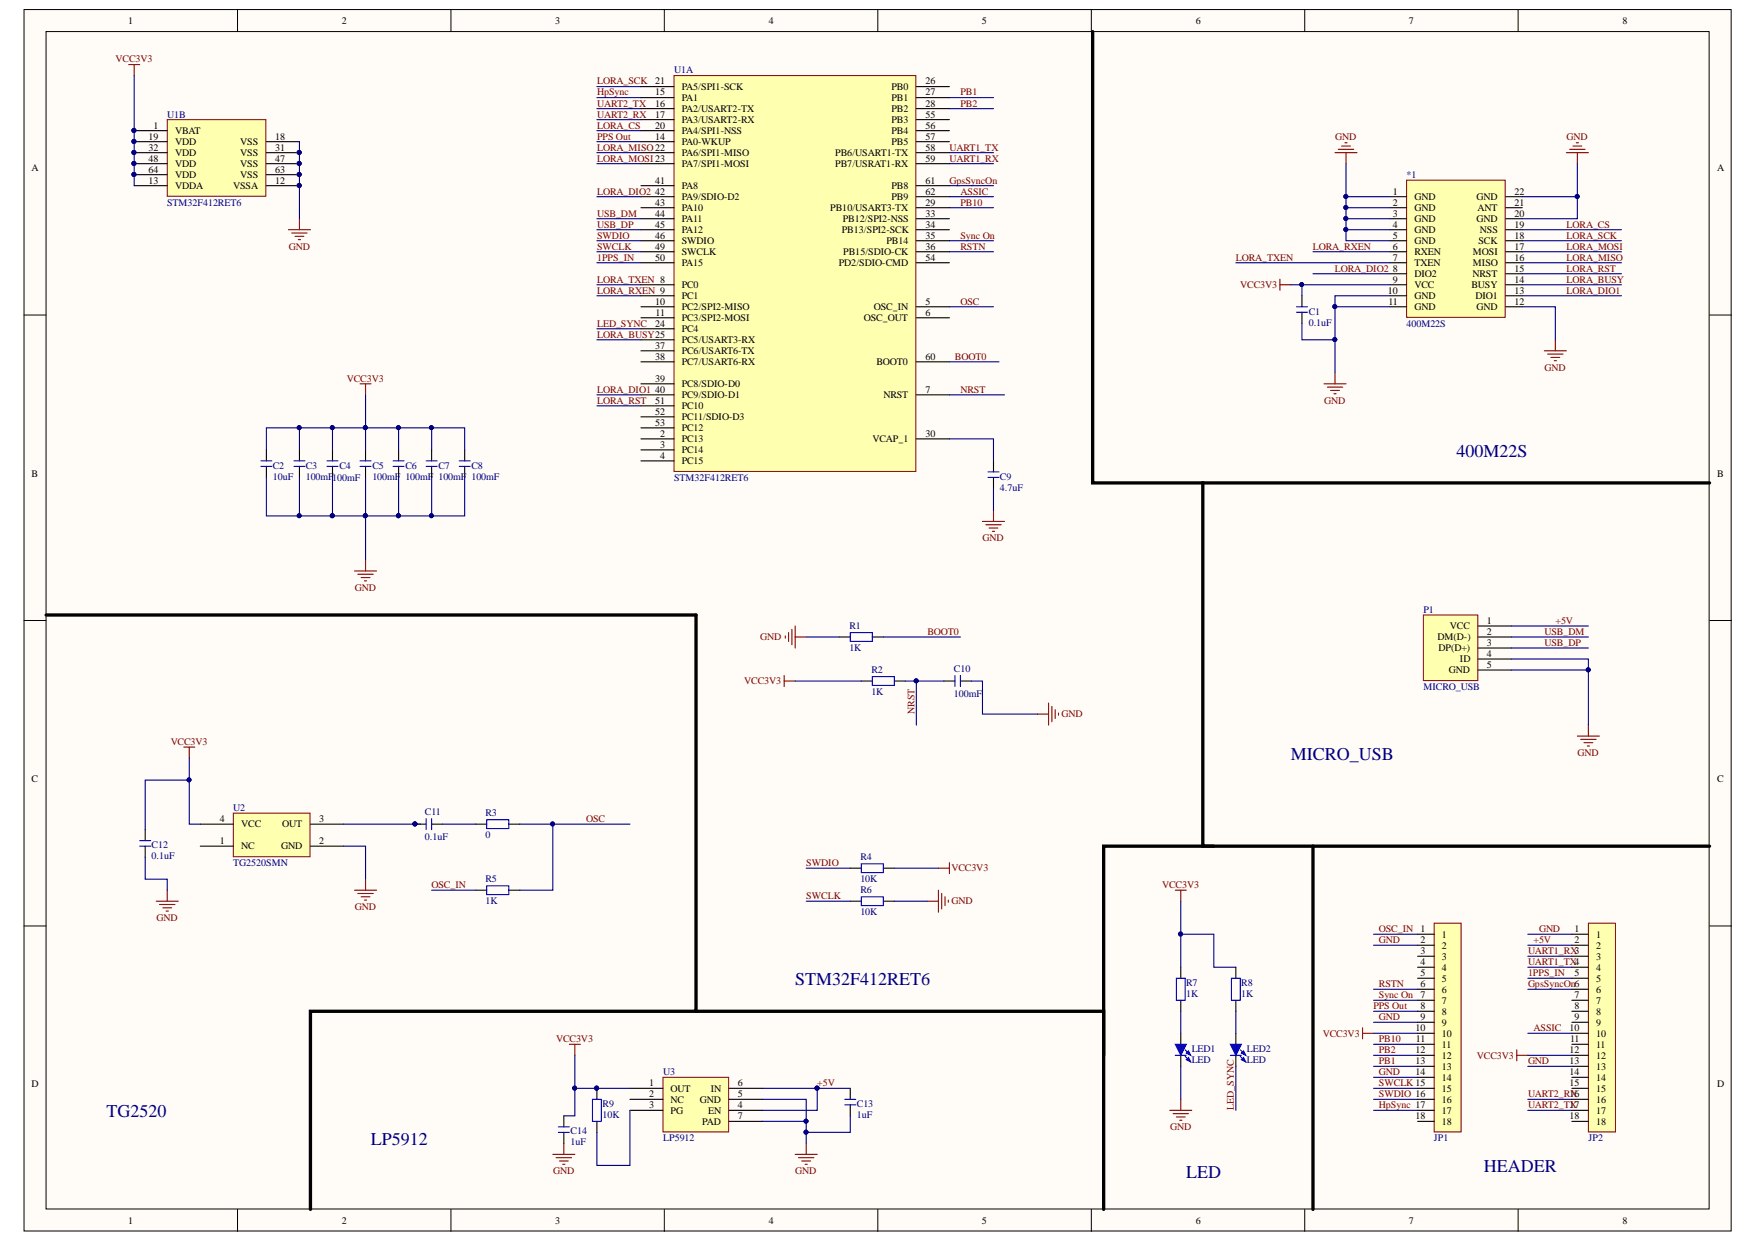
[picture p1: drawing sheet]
<svg xmlns="http://www.w3.org/2000/svg" width="297mm" height="210mm" viewBox="0 0 297 210" stroke-linecap="round" stroke-linejoin="round" font-family="sans-serif">
<g fill="#fffcf8" stroke="#000" stroke-width=".17">
<path d="M4.1 1.6h288.6v206.4h-288.6z"/>
<path d="M7.8 5.3h281.1v199h-281.1z"/>
</g>
<g fill="none" stroke="#000" stroke-width=".17">
<path d="M40.2 1.6v3.7M76.2 1.6v3.7M112.3 1.6v3.7M148.4 1.6v3.7M184.5 1.6v3.7M220.6 1.6v3.7M256.7 1.6v3.7M4.1 53.2h3.7M289 53.2h3.7M4.1 104.9h3.7M289 104.9h3.7M4.1 156.5h3.7"/>
<path d="M289 156.5h3.7M40.2 204.4v3.7M76.2 204.4v3.7M112.3 204.4v3.7M148.4 204.4v3.7M184.5 204.4v3.7M220.6 204.4v3.7M256.7 204.4v3.7"/>
</g>
<path d="M113.9 12.8h40.9v66.9h-40.9z" fill="#ffffb0" stroke="#800000" stroke-width=".17"/>
<g fill="none" stroke="#000" stroke-width=".19">
<path d="M108.4 14.6h5.5M108.4 16.5h5.5M108.4 18.4h5.5M154.9 14.6h5.6M154.9 16.5h5.6M154.9 18.4h5.6M108.4 20.2h5.5M108.4 22.1h5.5M108.4 23.9h5.5M108.4 25.8h5.5M108.4 27.7h5.5M108.4 31.4h5.5"/>
<path d="M108.4 33.2h5.5M108.4 35.1h5.5M108.4 37h5.5M108.4 38.8h5.5M154.9 20.2h5.6M154.9 22.1h5.6M154.9 23.9h5.6M154.9 25.8h5.6M154.9 27.7h5.6M154.9 31.4h5.6M154.9 33.2h5.6M154.9 35.1h5.6"/>
<path d="M154.9 37h5.6M154.9 38.8h5.6M108.4 40.7h5.5M108.4 42.5h5.5M108.4 44.4h5.5M108.4 48.1h5.5M108.4 50h5.5M108.4 51.8h5.5M108.4 53.7h5.5M108.4 55.6h5.5M108.4 57.4h5.5M108.4 59.3h5.5"/>
<path d="M154.9 40.7h5.6M154.9 42.5h5.6M154.9 44.4h5.6M154.9 51.8h5.6M154.9 53.7h5.6M45 76v1.9M45 78.8v1.9M50.6 76v1.9M50.6 78.8v1.9M56.2 76v1.9M56.2 78.8v1.9M61.8 76v1.9"/>
<path d="M61.8 78.8v1.9M67.4 76v1.9M67.4 78.8v1.9M73 76v1.9M73 78.8v1.9M78.6 76v1.9M78.6 78.8v1.9M108.4 61.1h5.5M108.4 64.9h5.5M108.4 66.7h5.5M108.4 68.6h5.5M108.4 70.4h5.5"/>
<path d="M108.4 72.3h5.5M108.4 74.2h5.5M108.4 76h5.5M108.4 77.9h5.5M154.9 61.1h5.6M154.9 66.7h5.6M154.9 74.2h5.6"/>
</g>
<g fill="none" stroke="#00f" stroke-width=".19">
<path d="M44.1 78.8h1.9M44.1 77.9h1.9M49.7 78.8h1.9M49.7 77.9h1.9M55.3 78.8h1.8M55.3 77.9h1.8M60.9 78.8h1.8M60.9 77.9h1.8M66.5 78.8h1.8M66.5 77.9h1.8M72 78.8h1.9M72 77.9h1.9"/>
<path d="M77.6 78.8h1.9M77.6 77.9h1.9"/>
</g>
<path d="M60.9 64.9h1.8M61.8 64.9v1.8M59.9 96.5h3.8M60.5 97.1h2.6M61.1 97.6h1.4M61.6 98.2h.4M61.8 94.6v1.9" fill="none" stroke="#800000" stroke-width=".19"/>
<path d="M39.4 137.4h13v7.4h-13z" fill="#ffffb0" stroke="#800000" stroke-width=".17"/>
<g fill="none" stroke="#000" stroke-width=".19">
<path d="M141.9 107.7h1.8M145.6 115.1h1.9M147.5 107.7h1.8M151.2 115.1h1.9M159.6 115.1h1.8M162.4 115.1h1.8M33.9 139.3h5.5M52.5 139.3h5.6M70.2 139.3h1.8M73 139.3h1.8M80.4 139.3h1.9M86 139.3h1.9"/>
<path d="M24.5 140.2v1.9M24.5 143v1.9M33.9 143h5.5M52.5 143h5.6M80.4 150.4h1.9M86 150.4h1.9M143.7 146.7h1.9M143.7 152.3h1.9M149.3 146.7h1.9M149.3 152.3h1.9"/>
</g>
<g fill="none" stroke="#800000" stroke-width=".19">
<path d="M132.6 114.2v1.8M132.6 115.1h1.8M132.8 107.5v.3M133.3 106.9v1.5M133.9 106.4v2.6M134.4 105.8v3.7M134.4 107.7h1.9M177.3 118.8v3.7M177.8 119.4v2.6M178.4 119.9v1.5M31.1 126.3h1.8M32 126.3v1.8"/>
<path d="M175.4 120.7h1.9M178.9 120.5v.4M26.4 152.3h3.7M27 152.9h2.6M27.5 153.4h1.5M28.1 154h.4M28.3 150.4v1.9M59.9 150.4h3.8M60.5 151h2.6M61.1 151.6h1.4M61.6 152.1h.4M61.8 148.6v1.8"/>
<path d="M156.8 152.3h1.8M158.6 150.4v3.8M158.6 146.7h1.9M159.2 151v2.6M159.8 151.6v1.5M160.3 152.1v.4M160.5 145.8v1.9"/>
</g>
<path d="M143.7 106.9h3.8v1.5h-3.8zM147.5 114.4h3.7v1.4h-3.7zM161.4 114.2v1.8M162.4 114.2v1.8M72 138.4v1.8M73 138.4v1.8M82.3 138.5h3.7v1.5h-3.7zM23.6 143h1.9M23.6 142.1h1.9M82.3 149.7h3.7v1.5h-3.7zM145.6 146h3.7v1.5h-3.7zM145.6 151.6h3.7v1.5h-3.7z" fill="none" stroke="#00f" stroke-width=".19"/>
<circle cx="70.1" cy="139.2" r=".34" fill="#000080" stroke="#000080" stroke-width=".17"/>
<path d="M237.8 30.5h16.7v23.1h-16.7z" fill="#ffffb0" stroke="#800000" stroke-width=".17"/>
<g fill="none" stroke="#000" stroke-width=".19">
<path d="M235 33.2h2.8M235 35.1h2.8M235 37h2.8M235 38.8h2.8M254.6 33.2h2.8M254.6 35.1h2.8M254.6 37h2.8M254.6 38.8h2.8M235 40.7h2.8M235 42.5h2.8M235 44.4h2.8M235 46.3h2.8"/>
<path d="M235 48.1h2.8M235 50h2.8M235 51.8h2.8M254.6 40.7h2.8M254.6 42.5h2.8M254.6 44.4h2.8M254.6 46.3h2.8M254.6 48.1h2.8M254.6 50h2.8M254.6 51.8h2.8M199.6 163.5v1.8M199.6 169.1v1.8"/>
<path d="M199.6 174.6v1.9M199.6 178.4v1.8M208.9 163.5v1.8M208.9 169.1v1.8"/>
</g>
<path d="M198.7 150.4h1.9M199.6 150.4v1.9" fill="none" stroke="#800000" stroke-width=".19"/>
<path d="M198.9 165.3h1.5v3.8h-1.5zM208.2 165.3h1.5v3.8h-1.5z" fill="none" stroke="#00f" stroke-width=".19"/>
<path d="M198.7 176.5h1.9l-1 1.9z" fill="#00f"/>
<path d="M198.7 176.5h1.9l-1 1.9zM200.4 177.4l.9 1M200.4 178.5l.9 1" fill="none" stroke="#00f" stroke-width=".19"/>
<path d="M200.6 178l.3-.4 .4 .8z" fill="#00f"/>
<path d="M200.6 178l.3-.4 .4 .8z" fill="none" stroke="#00f" stroke-width=".19"/>
<path d="M200.6 179.1l.3-.4 .4 .8z" fill="#00f"/>
<path d="M198.7 178.4h1.9M200.6 179.1l.3-.4 .4 .8z" fill="none" stroke="#00f" stroke-width=".19"/>
<path d="M208.9 174.6v1.9M208.9 178.4v1.8" fill="none" stroke="#000" stroke-width=".19"/>
<path d="M208 176.5h1.9l-1 1.9z" fill="#00f"/>
<path d="M208 176.5h1.9l-1 1.9zM209.7 177.4l.9 1M209.7 178.5l.9 1" fill="none" stroke="#00f" stroke-width=".19"/>
<path d="M209.9 178l.3-.4 .4 .8z" fill="#00f"/>
<path d="M209.9 178l.3-.4 .4 .8z" fill="none" stroke="#00f" stroke-width=".19"/>
<path d="M209.9 179.1l.3-.4 .4 .8z" fill="#00f"/>
<path d="M208 178.4h1.9M209.9 179.1l.3-.4 .4 .8z" fill="none" stroke="#00f" stroke-width=".19"/>
<path d="M197.8 187.7h3.7M198.3 188.2h2.6M198.9 188.8h1.5M199.4 189.3h.4M199.6 185.8v1.9" fill="none" stroke="#800000" stroke-width=".19"/>
<path d="M240.6 103.9h9.2v11.1h-9.2z" fill="#ffffb0" stroke="#800000" stroke-width=".17"/>
<path d="M249.9 105.8h5.6M249.9 107.7h5.6M249.9 109.5h5.6M249.9 111.4h5.6M249.9 113.2h5.6" fill="none" stroke="#000" stroke-width=".19"/>
<path d="M266.7 124.4h3.7M267.2 125h2.6M267.8 125.5h1.5M268.3 126.1h.4M268.5 122.5v1.9" fill="none" stroke="#800000" stroke-width=".19"/>
<path d="M112.1 182.1h11.1v9.2h-11.1z" fill="#ffffb0" stroke="#800000" stroke-width=".17"/>
<g fill="none" stroke="#000" stroke-width=".19">
<path d="M95.3 188.6v1.8M95.3 191.4v1.8M100.9 183.9v1.9M100.9 189.5v1.9M106.5 183.9h5.6M106.5 185.8h5.6M106.5 187.7h5.6M123.3 183.9h5.5M123.3 185.8h5.5M123.3 187.7h5.5M123.3 189.5h5.5M143.7 183.9v1.9"/>
<path d="M143.7 186.7v1.9"/>
</g>
<g fill="none" stroke="#800000" stroke-width=".19">
<path d="M21.8 10.9h1.8M22.7 10.9v1.9M48.8 38.8h3.7M49.3 39.4h2.6M49.9 39.9h1.5M50.6 37v1.8M50.4 40.5h.4M96.3 176.5h1.8M97.2 176.5v1.9M93.5 195.1h3.7M94 195.7h2.6M94.6 196.2h1.5"/>
<path d="M95.1 196.8h.4M95.3 193.2v1.9M134.4 195.1h3.8M135 195.7h2.6M135.6 196.2h1.4M136.1 196.8h.4M136.3 193.2v1.9"/>
</g>
<path d="M94.4 191.4h1.9M94.4 190.4h1.9M100.2 185.8h1.5v3.7h-1.5zM142.8 186.7h1.9M142.8 185.8h1.9" fill="none" stroke="#00f" stroke-width=".19"/>
<g fill="#000080" stroke="#000080" stroke-width=".17">
<circle cx="100.9" cy="183.9" r=".33"/>
<circle cx="138.1" cy="183.9" r=".34"/>
</g>
<path d="M203.3 81.6h85.7M7.8 103.9h109.9v67h-65.2v33.5M205.2 143h-18.6v35.4M289 143h-67v61.4M117.7 170.9h68.9v33.5" fill="none" stroke="#000" stroke-width=".56"/>
<path d="M28.3 20.2h16.6v13h-16.6z" fill="#ffffb0" stroke="#800000" stroke-width=".17"/>
<g fill="none" stroke="#000" stroke-width=".19">
<path d="M22.7 22.1h5.6M22.7 23.9h5.6M22.7 25.8h5.6M22.7 27.7h5.6M22.7 29.5h5.6M22.7 31.4h5.6M45 23.9h5.6M45 25.8h5.6M45 27.7h5.6M45 29.5h5.6M45 31.4h5.6M220.1 50v1.8"/>
<path d="M220.1 52.8v1.8M168 77.9v1.9M168 80.7v1.8"/>
</g>
<g fill="#000080" stroke="#000080" stroke-width=".17">
<circle cx="22.6" cy="22" r=".33"/>
<circle cx="22.6" cy="23.9" r=".33"/>
<circle cx="22.6" cy="25.8" r=".33"/>
<circle cx="22.6" cy="27.6" r=".33"/>
<circle cx="22.6" cy="29.5" r=".33"/>
<circle cx="50.6" cy="31.3" r=".33"/>
<circle cx="50.6" cy="29.5" r=".33"/>
<circle cx="50.6" cy="27.6" r=".33"/>
<circle cx="50.6" cy="25.8" r=".33"/>
</g>
<path d="M184.7 5.3v76.3h18.6v61.4h18.7" fill="none" stroke="#000" stroke-width=".56"/>
<g fill="none" stroke="#800000" stroke-width=".19">
<path d="M225.7 25.8h3.7M226.3 25.2h2.6M226.8 24.7h1.5M227.4 24.1h.3M227.6 25.8v1.9M264.8 25.8h3.7M265.4 25.2h2.6M265.9 24.7h1.5M266.5 24.1h.4M266.7 25.8v1.9M216.4 47.2v1.9M216.4 48.1h1.8"/>
<path d="M261.1 59.3h3.7M261.6 59.8h2.6M262.9 57.4v1.9M223.8 64.9h3.8M224.4 65.4h2.6M225 66h1.4M225.5 66.5h.4M225.7 63v1.9M262.2 60.4h1.5M262.8 61h.3M166.1 88.1h3.7M166.7 88.7h2.6"/>
<path d="M167.2 89.2h1.5M167.8 89.8h.3M168 86.3v1.8"/>
</g>
<path d="M219.2 52.8h1.8M219.2 51.8h1.8M167 79.8h1.9M167 80.7h1.9" fill="none" stroke="#00f" stroke-width=".19"/>
<path d="M242.5 156h4.5v35.3h-4.5z" fill="#ffffb0" stroke="#800000" stroke-width=".17"/>
<g fill="none" stroke="#000" stroke-width=".19">
<path d="M239.7 157.9h2.8M239.7 159.7h2.8M239.7 161.6h2.8M239.7 163.5h2.8M239.7 165.3h2.8M239.7 167.2h2.8M239.7 169.1h2.8M239.7 170.9h2.8M239.7 172.8h2.8M239.7 174.6h2.8M239.7 176.5h2.8M239.7 178.4h2.8"/>
<path d="M239.7 180.2h2.8M239.7 182.1h2.8M239.7 183.9h2.8M239.7 185.8h2.8M239.7 187.7h2.8M239.7 189.5h2.8"/>
</g>
<path d="M268.5 156h4.6v35.3h-4.6z" fill="#ffffb0" stroke="#800000" stroke-width=".17"/>
<g fill="none" stroke="#000" stroke-width=".19">
<path d="M265.7 157.9h2.8M265.7 159.7h2.8M265.7 161.6h2.8M265.7 163.5h2.8M265.7 165.3h2.8M265.7 167.2h2.8M265.7 169.1h2.8M265.7 170.9h2.8M265.7 172.8h2.8M265.7 174.6h2.8M265.7 176.5h2.8M265.7 178.4h2.8"/>
<path d="M265.7 180.2h2.8M265.7 182.1h2.8M265.7 183.9h2.8M265.7 185.8h2.8M265.7 187.7h2.8M265.7 189.5h2.8"/>
</g>
<path d="M230.4 173.7v1.9M230.4 174.6h1.8M256.4 177.4v1.9M256.4 178.4h1.9" fill="none" stroke="#800000" stroke-width=".19"/>
<g fill="none" stroke="#000080" stroke-width=".19">
<path d="M22.7 12.8v18.6M100.9 16.5h7.5M100.9 18.4h7.5M100.9 14.6h7.5M160.5 16.5h7.5M160.5 18.4h7.5M50.6 23.9v13.1M100.9 33.2h7.5M100.9 38.8h7.5M100.9 27.7h7.5M100.9 25.8h7.5M100.9 20.2h7.5"/>
<path d="M100.9 37h7.5M100.9 22.1h7.5M100.9 23.9h7.5M160.5 35.1h7.5M160.5 33.2h7.5M160.5 27.7h7.5M160.5 25.8h7.5M160.5 31.4h7.5M227.6 35.1h7.4M227.6 27.7v5.5M227.6 37v1.8M235 33.2h-7.4v3.8h7.4"/>
<path d="M235 38.8h-7.4v1.9h7.4M257.4 33.2h9.3M257.4 38.8h16.7M266.7 27.7v9.3h-9.3M100.9 42.5h7.5M100.9 44.4h7.5M100.9 40.7h7.5M100.9 48.1h7.5M100.9 50h7.5M100.9 55.6h7.5M100.9 57.4h7.5M160.5 42.5h7.5"/>
<path d="M160.5 51.8h7.5M160.5 40.7h7.5M208.9 44.4h26.1M218.2 48.1h1.9v1.9M220.1 54.6v2.8h5.6M220.1 48.1h14.9M222 42.5h13M222 46.3h13M225.7 51.8h9.3M235 50h-9.3v13M257.4 51.8h5.5v5.6M257.4 42.5h16.7"/>
<path d="M257.4 44.4h16.7M257.4 46.3h16.7M257.4 40.7h16.7M257.4 48.1h16.7M257.4 50h16.7M45 76v-3.7h11.2v3.7M50.6 72.3v3.7M56.2 72.3h5.6v3.7M61.8 66.7v5.6h16.8v3.7M67.4 72.3v3.7M73 72.3v3.7M100.9 66.7h7.5"/>
<path d="M100.9 68.6h7.5M160.5 74.2h7.5v3.7M160.5 66.7h9.3M160.5 61.1h8.4M45 80.7v6.5h5.6v-6.5M50.6 87.2h16.8M56.2 80.7v6.5M61.8 80.7v13.9M67.4 80.7v6.5M73 80.7v6.5M78.6 80.7v6.5h-11.2M168 82.5v3.8"/>
<path d="M134.4 115.1h11.2M136.3 107.7h5.6M149.3 107.7h13.1M153.1 115.1h6.5M154.9 115.1v7.4M164.2 115.1h1.9v5.6h9.3M255.5 111.4h13v1.8h-13M255.5 107.7h13M255.5 105.8h13M255.5 109.5h13M268.5 113.2v9.3M32 131.8h-7.5v8.4"/>
<path d="M32 128.1v11.2h1.9M58.1 139.3h13M74.8 139.3h5.6M87.9 139.3h18.6M93.5 139.3v11.1h-5.6M24.5 144.9v3.7h3.8v1.8M58.1 143h3.7v5.6M73 150.4h7.4M136.3 152.3h7.4M136.3 146.7h7.4M151.2 152.3h5.6M151.2 146.7h7.4"/>
<path d="M199.6 157.9h5.6v5.6h3.7M199.6 152.3v11.2M232.2 157.9h7.5M232.2 159.7h7.5M258.3 157.9h7.4M258.3 159.7h7.4M97.2 178.4v10.2h-1.9M199.6 170.9v3.7M208.9 170.9v3.7M232.2 167.2h7.5M232.2 169.1h7.5M232.2 170.9h7.5"/>
<path d="M232.2 172.8h7.5M232.2 174.6h7.5M232.2 176.5h7.5M232.2 178.4h7.5M258.3 167.2h7.4M258.3 174.6h7.4M258.3 178.4h7.4M258.3 161.6h7.4M258.3 163.5h7.4M258.3 165.3h7.4M97.2 183.9h9.3M106.5 187.7v9.3h-5.6v-5.6"/>
<path d="M128.8 183.9h14.9M128.8 185.8h7.5v5.6M128.8 189.5h7.5M138.2 183.9v3.8h-9.4M143.7 188.6v2.8h-7.4v1.8M199.6 180.2v5.6M208.9 180.2v7.5M232.2 180.2h7.5M232.2 182.1h7.5M232.2 183.9h7.5M232.2 185.8h7.5M232.2 187.7h7.5"/>
<path d="M258.3 180.2h7.4M258.3 185.8h7.4M258.3 187.7h7.4"/>
</g>
<g fill="#000080" stroke="#000080" stroke-width=".17">
<circle cx="50.6" cy="87.2" r=".33"/>
<circle cx="72.9" cy="87.2" r=".33"/>
<circle cx="67.3" cy="87.2" r=".34"/>
<circle cx="56.2" cy="87.2" r=".34"/>
<circle cx="67.3" cy="72.3" r=".34"/>
<circle cx="72.9" cy="72.3" r=".33"/>
<circle cx="61.7" cy="72.3" r=".33"/>
<circle cx="50.6" cy="72.3" r=".33"/>
<circle cx="56.2" cy="72.3" r=".34"/>
<circle cx="61.7" cy="87.2" r=".33"/>
<circle cx="31.9" cy="131.8" r=".33"/>
<circle cx="70.1" cy="139.2" r=".34"/>
<circle cx="93.4" cy="139.2" r=".33"/>
<circle cx="154.9" cy="115.1" r=".34"/>
<circle cx="199.6" cy="157.9" r=".34"/>
<circle cx="268.5" cy="113.2" r=".34"/>
<circle cx="97.1" cy="183.9" r=".34"/>
<circle cx="100.9" cy="183.9" r=".33"/>
<circle cx="138.1" cy="183.9" r=".34"/>
<circle cx="136.3" cy="191.3" r=".34"/>
<circle cx="136.3" cy="189.5" r=".34"/>
<circle cx="22.6" cy="22" r=".33"/>
<circle cx="22.6" cy="23.9" r=".33"/>
<circle cx="22.6" cy="25.8" r=".33"/>
<circle cx="22.6" cy="27.6" r=".33"/>
<circle cx="22.6" cy="29.5" r=".33"/>
<circle cx="50.6" cy="25.8" r=".33"/>
<circle cx="50.6" cy="27.6" r=".33"/>
<circle cx="50.6" cy="29.5" r=".33"/>
<circle cx="50.6" cy="31.3" r=".33"/>
<circle cx="227.5" cy="35.1" r=".34"/>
<circle cx="227.5" cy="33.2" r=".34"/>
<circle cx="227.5" cy="36.9" r=".34"/>
<circle cx="227.5" cy="38.8" r=".34"/>
<circle cx="225.7" cy="51.8" r=".34"/>
<circle cx="266.6" cy="33.2" r=".34"/>
<circle cx="225.7" cy="57.4" r=".34"/>
<circle cx="220.1" cy="48.1" r=".33"/>
</g>
<g font-size="3" fill="#000080">
<text x="246.2" y="77.3">400M22S</text>
<text x="218.2" y="128.4">MICRO_USB</text>
<text x="134.5" y="166.5">STM32F412RET6</text>
<text x="18" y="188.8">TG2520</text>
<text x="62.7" y="193.5">LP5912</text>
<text x="200.5" y="199.1">LED</text>
<text x="250.9" y="198.1">HEADER</text>
</g>
<g font-size="1.7">
<text x="21.7" y="4.1">1</text>
<text x="57.8" y="4.1">2</text>
<text x="93.8" y="4.1">3</text>
<text x="130" y="4.1">4</text>
<text x="166" y="4.1">5</text>
<text x="202.1" y="4.1">6</text>
<text x="238.2" y="4.1">7</text>
<text x="274.3" y="4.1">8</text>
<text x="110.8" y="14.3">21</text>
<text x="110.8" y="16.1">15</text>
<text x="110.8" y="18">16</text>
<text x="115.2" y="15.2">PA5/SPI1-SCK</text>
<text x="115.2" y="17.1">PA1</text>
<text x="150.7" y="17.1">PB1</text>
<text x="150.7" y="15.2">PB0</text>
<text x="156.5" y="18">28</text>
<text x="156.5" y="16.1">27</text>
<text x="156.5" y="14.3">26</text>
<text x="25.1" y="23.6">19</text>
<text x="26" y="21.7">1</text>
<text x="29.6" y="22.6">VBAT</text>
<text x="46.5" y="23.6">18</text>
<text x="110.8" y="19.9">17</text>
<text x="110.8" y="21.7">20</text>
<text x="110.8" y="23.6">14</text>
<text x="115.2" y="18.9">PA2/USART2-TX</text>
<text x="115.2" y="20.8">PA3/USART2-RX</text>
<text x="115.2" y="22.6">PA4/SPI1-NSS</text>
<text x="150.7" y="22.6">PB4</text>
<text x="150.7" y="20.8">PB3</text>
<text x="150.7" y="18.9">PB2</text>
<text x="156.5" y="23.6">57</text>
<text x="156.5" y="21.7">56</text>
<text x="156.5" y="19.9">55</text>
<text x="5.3" y="28.9">A</text>
<text x="25.1" y="25.4">32</text>
<text x="25.1" y="27.3">48</text>
<text x="25.1" y="29.2">64</text>
<text x="29.6" y="24.5">VDD</text>
<text x="29.6" y="26.4">VDD</text>
<text x="29.6" y="28.2">VDD</text>
<text x="40.6" y="28.2">VSS</text>
<text x="40.6" y="26.4">VSS</text>
<text x="40.6" y="24.5">VSS</text>
<text x="46.5" y="29.2">63</text>
<text x="46.5" y="27.3">47</text>
<text x="46.5" y="25.4">31</text>
<text x="115.2" y="24.5">PA0-WKUP</text>
<text x="115.2" y="26.4">PA6/SPI1-MISO</text>
<text x="115.2" y="28.2">PA7/SPI1-MOSI</text>
<text x="141.2" y="28.2">PB7/USRAT1-RX</text>
<text x="141.2" y="26.4">PB6/USART1-TX</text>
<text x="150.7" y="24.5">PB5</text>
<text x="156.5" y="27.3">59</text>
<text x="156.5" y="25.4">58</text>
<text x="290.3" y="28.9">A</text>
<text x="25.1" y="31">13</text>
<text x="29.6" y="30.1">VDD</text>
<text x="29.6" y="31.9">VDDA</text>
<text x="39.4" y="31.9">VSSA</text>
<text x="40.6" y="30.1">VSS</text>
<text x="46.5" y="31">12</text>
<text x="110.8" y="31">41</text>
<text x="110.8" y="32.9">42</text>
<text x="110.8" y="34.7">43</text>
<text x="115.2" y="31.9">PA8</text>
<text x="115.2" y="33.8">PA9/SDIO-D2</text>
<text x="115.2" y="35.7">PA10</text>
<text x="140.4" y="35.7">PB10/USART3-TX</text>
<text x="150.7" y="33.8">PB9</text>
<text x="150.7" y="31.9">PB8</text>
<text x="156.5" y="34.7">29</text>
<text x="156.5" y="32.9">62</text>
<text x="156.5" y="31">61</text>
<text x="235.5" y="32.9">1</text>
<text x="235.5" y="34.7">2</text>
<text x="239.1" y="33.8">GND</text>
<text x="239.1" y="35.7">GND</text>
<text x="249.6" y="33.8">GND</text>
<text x="249.8" y="35.7">ANT</text>
<text x="256" y="34.7">21</text>
<text x="256" y="32.9">22</text>
<text x="110.8" y="36.6">44</text>
<text x="110.8" y="38.5">45</text>
<text x="110.8" y="40.3">46</text>
<text x="115.2" y="37.5">PA11</text>
<text x="115.2" y="39.4">PA12</text>
<text x="115.2" y="41.2">SWDIO</text>
<text x="142.3" y="39.4">PB13/SPI2-SCK</text>
<text x="142.5" y="37.5">PB12/SPI2-NSS</text>
<text x="149.9" y="41.2">PB14</text>
<text x="156.5" y="40.3">35</text>
<text x="156.5" y="38.5">34</text>
<text x="156.5" y="36.6">33</text>
<text x="235.5" y="36.6">3</text>
<text x="235.5" y="38.5">4</text>
<text x="235.5" y="40.3">5</text>
<text x="239.1" y="37.5">GND</text>
<text x="239.1" y="39.4">GND</text>
<text x="239.1" y="41.2">GND</text>
<text x="249.6" y="37.5">GND</text>
<text x="249.9" y="41.2">SCK</text>
<text x="250.2" y="39.4">NSS</text>
<text x="256" y="40.3">18</text>
<text x="256" y="38.5">19</text>
<text x="256" y="36.6">20</text>
<text x="110.8" y="42.2">49</text>
<text x="110.8" y="44">50</text>
<text x="115.2" y="43.1">SWCLK</text>
<text x="115.2" y="45">PA15</text>
<text x="141.8" y="45">PD2/SDIO-CMD</text>
<text x="142.6" y="43.1">PB15/SDIO-CK</text>
<text x="156.5" y="44">54</text>
<text x="156.5" y="42.2">36</text>
<text x="235.5" y="42.2">6</text>
<text x="235.5" y="44">7</text>
<text x="235.5" y="45.9">8</text>
<text x="235.5" y="47.8">9</text>
<text x="239.1" y="43.1">RXEN</text>
<text x="239.1" y="45">TXEN</text>
<text x="239.1" y="46.8">DIO2</text>
<text x="248.9" y="46.8">NRST</text>
<text x="249" y="45">MISO</text>
<text x="249" y="43.1">MOSI</text>
<text x="256" y="47.8">14</text>
<text x="256" y="45.9">15</text>
<text x="256" y="44">16</text>
<text x="256" y="42.2">17</text>
<text x="110.8" y="51.5">10</text>
<text x="110.8" y="53.3">11</text>
<text x="115.2" y="48.7">PC0</text>
<text x="115.2" y="50.5">PC1</text>
<text x="115.2" y="52.4">PC2/SPI2-MISO</text>
<text x="147.7" y="52.4">OSC_IN</text>
<text x="156.5" y="53.3">6</text>
<text x="156.5" y="51.5">5</text>
<text x="234.6" y="49.6">10</text>
<text x="234.7" y="51.5">11</text>
<text x="239.1" y="48.7">VCC</text>
<text x="239.1" y="50.5">GND</text>
<text x="239.1" y="52.4">GND</text>
<text x="248.8" y="48.7">BUSY</text>
<text x="249.4" y="50.5">DIO1</text>
<text x="249.6" y="52.4">GND</text>
<text x="256" y="51.5">12</text>
<text x="256" y="49.6">13</text>
<text x="110.8" y="55.2">24</text>
<text x="110.8" y="58.9">37</text>
<text x="115.2" y="54.3">PC3/SPI2-MOSI</text>
<text x="115.2" y="56.1">PC4</text>
<text x="115.2" y="58">PC5/USART3-RX</text>
<text x="115.2" y="59.8">PC6/USART6-TX</text>
<text x="146" y="54.3">OSC_OUT</text>
<text x="110.8" y="60.8">38</text>
<text x="110.8" y="64.5">39</text>
<text x="115.2" y="61.7">PC7/USART6-RX</text>
<text x="115.2" y="65.4">PC8/SDIO-D0</text>
<text x="148.2" y="61.7">BOOT0</text>
<text x="156.5" y="60.8">60</text>
<text x="110.8" y="66.4">40</text>
<text x="110.8" y="68.2">51</text>
<text x="110.8" y="70.1">52</text>
<text x="110.8" y="71.9">53</text>
<text x="115.2" y="67.3">PC9/SDIO-D1</text>
<text x="115.2" y="69.1">PC10</text>
<text x="115.2" y="71">PC11/SDIO-D3</text>
<text x="149.3" y="67.3">NRST</text>
<text x="156.5" y="66.4">7</text>
<text x="111.6" y="73.8">2</text>
<text x="111.6" y="75.7">3</text>
<text x="111.6" y="77.5">4</text>
<text x="115.2" y="72.9">PC12</text>
<text x="115.2" y="74.7">PC13</text>
<text x="115.2" y="76.6">PC14</text>
<text x="147.5" y="74.7">VCAP_1</text>
<text x="156.5" y="73.8">30</text>
<text x="5.3" y="80.6">B</text>
<text x="115.2" y="78.4">PC15</text>
<text x="290.3" y="80.6">B</text>
<text x="245.1" y="106.3">VCC</text>
<text x="251.4" y="105.4">1</text>
<text x="251.4" y="107.3">2</text>
<text x="243" y="108.2">DM(D-)</text>
<text x="243.2" y="110.1">DP(D+)</text>
<text x="245" y="113.8">GND</text>
<text x="246.8" y="111.9">ID</text>
<text x="251.4" y="109.1">3</text>
<text x="251.4" y="111">4</text>
<text x="251.4" y="112.8">5</text>
<text x="5.3" y="132.2">C</text>
<text x="290.3" y="132.2">C</text>
<text x="37.1" y="138.9">4</text>
<text x="37.1" y="142.6">1</text>
<text x="40.8" y="139.8">VCC</text>
<text x="40.8" y="143.5">NC</text>
<text x="47.6" y="143.5">GND</text>
<text x="47.7" y="139.8">OUT</text>
<text x="54" y="142.6">2</text>
<text x="54" y="138.9">3</text>
<text x="240.1" y="159.4">2</text>
<text x="240.1" y="161.3">3</text>
<text x="243.8" y="158.5">1</text>
<text x="243.8" y="160.4">2</text>
<text x="266.2" y="157.6">1</text>
<text x="266.2" y="159.4">2</text>
<text x="269.8" y="158.5">1</text>
<text x="269.8" y="160.4">2</text>
<text x="240.1" y="163.1">4</text>
<text x="240.1" y="165">5</text>
<text x="240.1" y="166.9">6</text>
<text x="243.8" y="162.2">3</text>
<text x="243.8" y="164.1">4</text>
<text x="243.8" y="165.9">5</text>
<text x="243.8" y="167.8">6</text>
<text x="266.2" y="165">5</text>
<text x="269.8" y="162.2">3</text>
<text x="269.8" y="164.1">4</text>
<text x="269.8" y="165.9">5</text>
<text x="269.8" y="167.8">6</text>
<text x="240.1" y="168.7">7</text>
<text x="240.1" y="170.6">8</text>
<text x="240.1" y="172.4">9</text>
<text x="243.8" y="169.7">7</text>
<text x="243.8" y="171.5">8</text>
<text x="243.8" y="173.4">9</text>
<text x="266.2" y="168.7">7</text>
<text x="266.2" y="170.6">8</text>
<text x="266.2" y="172.4">9</text>
<text x="269.8" y="169.7">7</text>
<text x="269.8" y="171.5">8</text>
<text x="269.8" y="173.4">9</text>
<text x="239.3" y="174.3">10</text>
<text x="239.3" y="178">12</text>
<text x="239.3" y="179.9">13</text>
<text x="239.4" y="176.2">11</text>
<text x="243.8" y="175.2">10</text>
<text x="243.8" y="177.1">11</text>
<text x="243.8" y="179">12</text>
<text x="265.3" y="174.3">10</text>
<text x="265.3" y="178">12</text>
<text x="265.3" y="179.9">13</text>
<text x="265.4" y="176.2">11</text>
<text x="269.8" y="175.2">10</text>
<text x="269.8" y="177.1">11</text>
<text x="269.8" y="179">12</text>
<text x="5.3" y="183.8">D</text>
<text x="109.7" y="183.6">1</text>
<text x="109.7" y="185.5">2</text>
<text x="113.4" y="184.5">OUT</text>
<text x="120.2" y="184.5">IN</text>
<text x="124.7" y="185.5">5</text>
<text x="124.7" y="183.6">6</text>
<text x="239.3" y="181.7">14</text>
<text x="243.8" y="180.8">13</text>
<text x="243.8" y="182.7">14</text>
<text x="243.8" y="184.5">15</text>
<text x="265.3" y="181.7">14</text>
<text x="265.3" y="183.6">15</text>
<text x="269.8" y="180.8">13</text>
<text x="269.8" y="182.7">14</text>
<text x="269.8" y="184.5">15</text>
<text x="290.3" y="183.8">D</text>
<text x="109.7" y="187.3">3</text>
<text x="113.4" y="186.4">NC</text>
<text x="113.4" y="188.3">PG</text>
<text x="118.3" y="186.4">GND</text>
<text x="118.7" y="190.1">PAD</text>
<text x="119.7" y="188.3">EN</text>
<text x="124.7" y="189.2">7</text>
<text x="124.7" y="187.3">4</text>
<text x="239.3" y="189.2">18</text>
<text x="243.8" y="186.4">16</text>
<text x="243.8" y="188.3">17</text>
<text x="243.8" y="190.1">18</text>
<text x="265.3" y="189.2">18</text>
<text x="269.8" y="186.4">16</text>
<text x="269.8" y="188.3">17</text>
<text x="269.8" y="190.1">18</text>
<text x="21.7" y="206.9">1</text>
<text x="57.8" y="206.9">2</text>
<text x="93.8" y="206.9">3</text>
<text x="130" y="206.9">4</text>
<text x="166" y="206.9">5</text>
<text x="202.1" y="206.9">6</text>
<text x="238.2" y="206.9">7</text>
<text x="274.3" y="206.9">8</text>
</g>
<g font-size="1.7" fill="#800000">
<text x="19.5" y="10.6">VCC3V3</text>
<text x="100.9" y="18">UART2_TX</text>
<text x="100.9" y="14.3">LORA_SCK</text>
<text x="100.9" y="16.1">HpSync</text>
<text x="162.4" y="16.1">PB1</text>
<text x="162.4" y="18">PB2</text>
<text x="100.9" y="19.9">UART2_RX</text>
<text x="100.9" y="21.7">LORA_CS</text>
<text x="100.9" y="23.6">PPS Out</text>
<text x="225.7" y="23.6">GND</text>
<text x="264.8" y="23.6">GND</text>
<text x="100.9" y="25.4">LORA_MISO22</text>
<text x="100.9" y="27.3">LORA_MOSI23</text>
<text x="160.5" y="25.4">UART1_TX</text>
<text x="160.5" y="27.3">UART1_RX</text>
<text x="100.9" y="32.9">LORA_DIO2</text>
<text x="160.5" y="31">GpsSyncOn</text>
<text x="162.4" y="32.9">ASSIC</text>
<text x="162.4" y="34.7">PB10</text>
<text x="100.9" y="36.6">USB_DM</text>
<text x="100.9" y="38.5">USB_DP</text>
<text x="100.9" y="40.3">SWDIO</text>
<text x="162.4" y="40.3">Sync On</text>
<text x="264.8" y="38.5">LORA_CS</text>
<text x="264.8" y="40.3">LORA_SCK</text>
<text x="48.8" y="42.2">GND</text>
<text x="100.9" y="47.8">LORA_TXEN 8</text>
<text x="100.9" y="42.2">SWCLK</text>
<text x="100.9" y="44">1PPS_IN</text>
<text x="162.4" y="42.2">RSTN</text>
<text x="208.9" y="44">LORA_TXEN</text>
<text x="221.9" y="42.2">LORA_RXEN</text>
<text x="225.7" y="45.9">LORA_DIO2</text>
<text x="264.8" y="42.2">LORA_MOSI</text>
<text x="264.8" y="44">LORA_MISO</text>
<text x="264.8" y="45.9">LORA_RST</text>
<text x="264.8" y="47.8">LORA_BUSY</text>
<text x="100.9" y="49.6">LORA_RXEN 9</text>
<text x="162.4" y="51.5">OSC</text>
<text x="209.7" y="48.7">VCC3V3</text>
<text x="264.8" y="49.6">LORA_DIO1</text>
<text x="100.9" y="55.2">LED_SYNC</text>
<text x="100.9" y="57.1">LORA_BUSY25</text>
<text x="58.6" y="64.5">VCC3V3</text>
<text x="161.4" y="60.8">BOOT0</text>
<text x="261.1" y="62.6">GND</text>
<text x="100.9" y="66.4">LORA_DIO1</text>
<text x="100.9" y="68.2">LORA_RST</text>
<text x="162.4" y="66.4">NRST</text>
<text x="223.9" y="68.2">GND</text>
<text x="166.1" y="91.5">GND</text>
<text x="60" y="99.8">GND</text>
<text x="156.8" y="107.3">BOOT0</text>
<text x="261.1" y="107.3">USB_DM</text>
<text x="263" y="105.4">+5V</text>
<text x="128.5" y="108.2">GND</text>
<text x="261.1" y="109.1">USB_DP</text>
<text x="125.8" y="115.6">VCC3V3</text>
<text x="28.9" y="125.9">VCC3V3</text>
<text x="154.6" y="120.7" transform="rotate(-90 154.6 120.7)">NRST</text>
<text x="179.5" y="121.2">GND</text>
<text x="266.7" y="127.7">GND</text>
<text x="99.1" y="138.9">OSC</text>
<text x="136.3" y="146.3">SWDIO</text>
<text x="160.8" y="147.3">VCC3V3</text>
<text x="26.5" y="155.6">GND</text>
<text x="60" y="153.8">GND</text>
<text x="72.9" y="150">OSC_IN</text>
<text x="136.3" y="151.9">SWCLK</text>
<text x="160.8" y="152.8">GND</text>
<text x="196.5" y="150">VCC3V3</text>
<text x="233.1" y="157.6">OSC_IN 1</text>
<text x="233.1" y="159.4">GND</text>
<text x="258.3" y="161.3">UART1_RX3</text>
<text x="259.3" y="159.4">+5V</text>
<text x="260.2" y="157.6">GND</text>
<text x="233.1" y="166.9">RSTN</text>
<text x="258.3" y="163.1">UART1_TX4</text>
<text x="258.3" y="165">1PPS_IN</text>
<text x="258.3" y="166.9">GpsSyncOn6</text>
<text x="232.2" y="170.6">PPS Out</text>
<text x="233.1" y="168.7">Sync On</text>
<text x="233.1" y="172.4">GND</text>
<text x="94" y="176.2">VCC3V3</text>
<text x="223.6" y="175.2">VCC3V3</text>
<text x="233.1" y="176.2">PB10</text>
<text x="233.1" y="178">PB2</text>
<text x="233.1" y="179.9">PB1</text>
<text x="249.7" y="179">VCC3V3</text>
<text x="258.3" y="179.9">GND</text>
<text x="259.3" y="174.3">ASSIC</text>
<text x="138.2" y="183.6">+5V</text>
<text x="233.1" y="181.7">GND</text>
<text x="233.1" y="183.6">SWCLK 15</text>
<text x="233.1" y="185.5">SWDIO 16</text>
<text x="258.3" y="185.5">UART2_R16</text>
<text x="265.5" y="185.5">X</text>
<text x="197.8" y="191">GND</text>
<text x="208.6" y="187.7" transform="rotate(-90 208.6 187.7)">LED_SYNC</text>
<text x="233.1" y="187.3">HpSync 17</text>
<text x="258.3" y="187.3">UART2_T17</text>
<text x="265.4" y="187.3">X</text>
<text x="93.5" y="198.5">GND</text>
<text x="134.5" y="198.5">GND</text>
</g>
<g font-size="1.7" fill="#000080">
<text x="114" y="12.4">U1A</text>
<text x="28.3" y="19.9">U1B</text>
<text x="28.3" y="34.7">STM32F412RET6</text>
<text x="237.8" y="30.1">*1</text>
<text x="221.3" y="53.2">C1</text>
<text x="221.3" y="55">0.1uF</text>
<text x="237.8" y="55.2">400M22S</text>
<text x="46.1" y="79.2">C2</text>
<text x="46.1" y="81.1">10uF</text>
<text x="51.7" y="79.2">C3</text>
<text x="51.7" y="81.1">100mF100mF</text>
<text x="57.4" y="79.2">C4</text>
<text x="63" y="79.2">C5</text>
<text x="63" y="81.1">100mF</text>
<text x="68.5" y="79.2">C6</text>
<text x="68.5" y="81.1">100mF</text>
<text x="74.1" y="79.2">C7</text>
<text x="74.1" y="81.1">100mF</text>
<text x="79.7" y="79.2">C8</text>
<text x="79.7" y="81.1">100mF</text>
<text x="114" y="81.2">STM32F412RET6</text>
<text x="169.1" y="81.1">C9</text>
<text x="169.1" y="82.9">4.7uF</text>
<text x="143.6" y="106.3">R1</text>
<text x="240.6" y="103.5">P1</text>
<text x="143.6" y="110.1">1K</text>
<text x="147.3" y="113.8">R2</text>
<text x="161.3" y="113.6">C10</text>
<text x="147.3" y="117.5">1K</text>
<text x="161.3" y="117.8">100mF</text>
<text x="240.6" y="116.6">MICRO_USB</text>
<text x="39.4" y="137">U2</text>
<text x="71.8" y="137.8">C11</text>
<text x="82.1" y="138">R3</text>
<text x="25.6" y="143.4">C12</text>
<text x="71.8" y="141.9">0.1uF</text>
<text x="82.1" y="141.7">0</text>
<text x="25.6" y="145.2">0.1uF</text>
<text x="39.4" y="146.3">TG2520SMN</text>
<text x="82.1" y="149.1">R5</text>
<text x="145.5" y="145.4">R4</text>
<text x="145.5" y="149.1">10K</text>
<text x="82.1" y="152.8">1K</text>
<text x="145.5" y="151">R6</text>
<text x="145.5" y="154.7">10K</text>
<text x="200.5" y="166.6">R7</text>
<text x="209.8" y="166.6">R8</text>
<text x="200.5" y="168.5">1K</text>
<text x="209.8" y="168.5">1K</text>
<text x="201.5" y="177.8">LED1</text>
<text x="201.5" y="179.6">LED</text>
<text x="210.8" y="177.8">LED2</text>
<text x="210.8" y="179.6">LED</text>
<text x="112.1" y="181.7">U3</text>
<text x="96.5" y="191.7">C14</text>
<text x="101.9" y="187.1">R9</text>
<text x="101.9" y="188.9">10K</text>
<text x="144.9" y="187.1">C13</text>
<text x="144.9" y="188.9">1uF</text>
<text x="96.5" y="193.6">1uF</text>
<text x="112.1" y="192.9">LP5912</text>
<text x="242.4" y="192.9">JP1</text>
<text x="268.6" y="192.9">JP2</text>
</g>
</svg>
